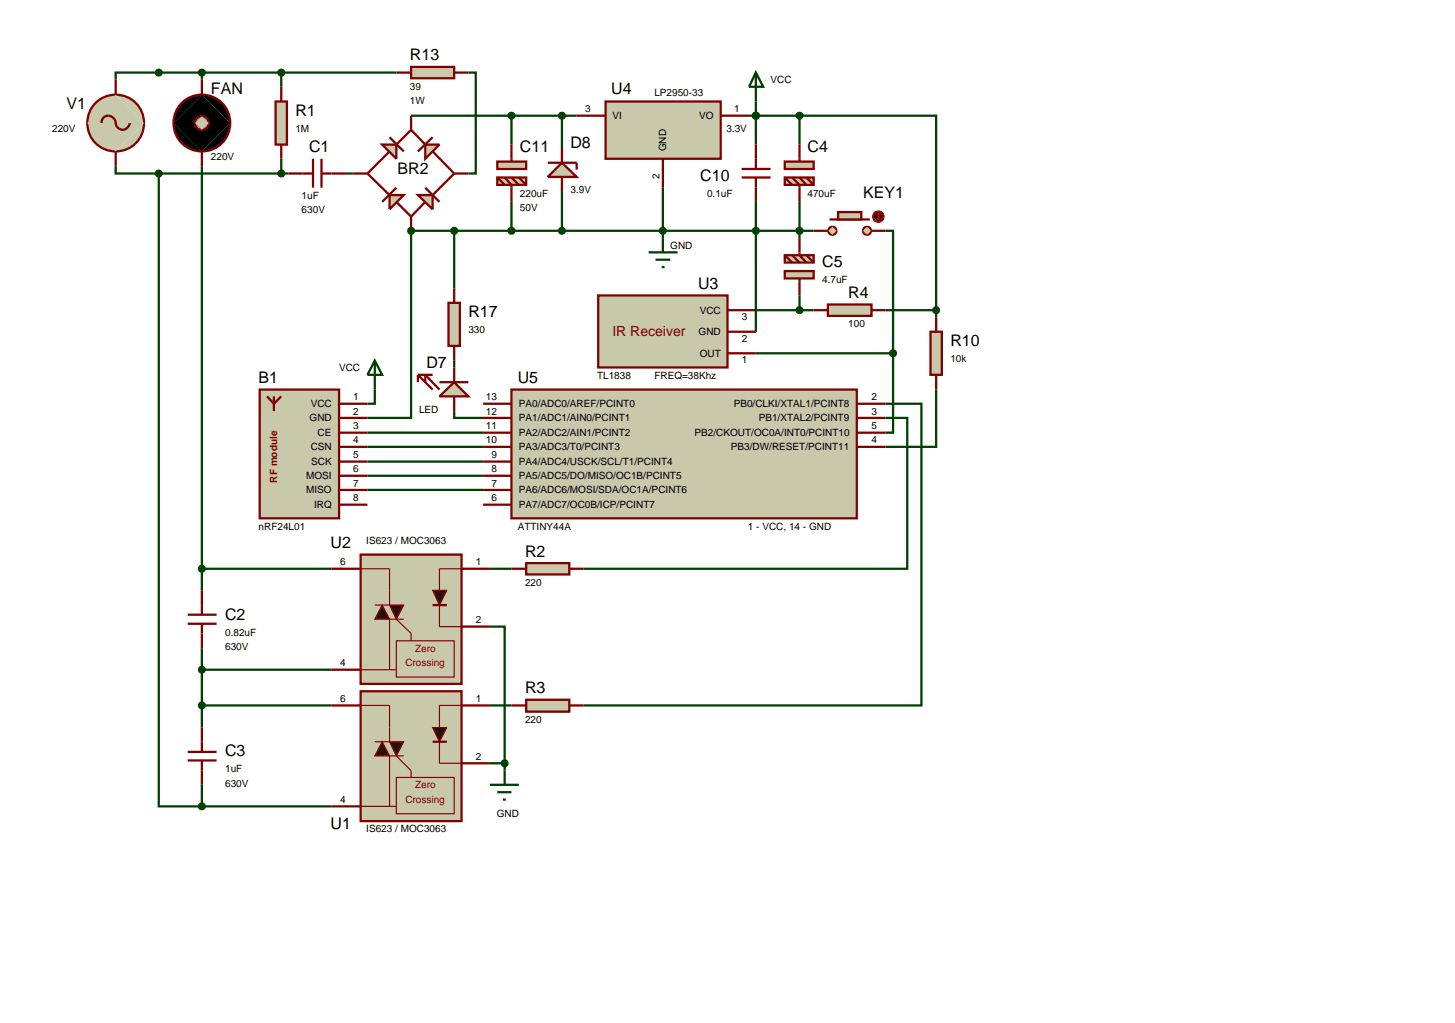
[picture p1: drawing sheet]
<svg xmlns="http://www.w3.org/2000/svg" width="257mm" height="180mm" viewBox="0 0 257 180" stroke-linecap="round" stroke-linejoin="round" font-family="sans-serif">
<g fill="none" stroke="#004000" stroke-width=".4">
<path d="M35.6 12.8v1.2M49.6 12.8v2.5M69.9 12.8h-49.5v1.2M82.6 12.8h1.3v17.8h-1.3M133.3 17.9v7.6M20.4 29.3v1.3h7.6M28 30.6v111.6h7.6M28 30.6h22.9M35.6 29.3v74.8M49.6 28v2.6M61 30.6h1.3M72.5 20.4h29.2"/>
<path d="M90.2 20.4v5.1M90.2 35.6v5.1M99.1 20.4v5.7M99.1 33.7v7M116.9 33.1v8.9M132.1 20.4h8.9M133.3 35.6v22.9M141 20.4h24.1v34.3M141 20.4v5.1M141 35.6v6.4M80.1 40.7v10.2M133.3 54.7h10.2"/>
<path d="M141 52.1v2.6M143.5 40.7h-71v33h-7.7M156.2 40.7h1.3v21.6M156.2 54.7h8.9M165.1 54.7v1.3M64.8 76.3h20.4M64.8 78.8h20.4M66.1 68.7v2.5h-1.3M80.1 72.5v1.2h5.1M80.1 63.6v1.2M133.3 62.3h24.2M156.2 73.7h3.8v26.6h-57.1"/>
<path d="M156.2 71.2h6.3v53.2h-59.6M157.5 62.3v14h-1.3M165.1 68.7v10.1h-8.9M64.8 81.4h20.4M64.8 83.9h20.4M64.8 86.4h20.4M35.6 114.3v14M35.6 100.3h22.9M35.6 118.1h22.9M86.4 110.5h2.6v24.1M86.4 100.3h3.8M35.6 138.4v3.8"/>
<path d="M35.6 124.4h22.9M86.4 124.4h3.8M86.4 134.6h2.6M89 134.6v1.3M35.6 142.2h22.9"/>
</g>
<path d="M90.2 68.7h60.9v22.7h-60.9z" fill="#c8c8aa" stroke="#800000" stroke-width=".4"/>
<path d="M85.2 71.2h5M85.2 73.7h5M85.2 78.8h5M85.2 76.3h5M151.1 71.2h5.1M151.1 73.7h5.1M151.1 78.8h5.1M151.1 76.3h5.1M85.2 89h5M85.2 86.4h5M85.2 83.9h5M85.2 81.4h5" fill="none" stroke="#800000" stroke-width=".4"/>
<path d="M45.8 68.7h14v22.7h-14z" fill="#c8c8aa" stroke="#800000" stroke-width=".4"/>
<path d="M47.1 69.9l1.2 1.3 1.3-1.3M48.3 69.9v2.6M59.8 73.7h5M59.8 76.3h5M59.8 78.8h5M59.8 71.2h5M59.8 81.4h5M59.8 83.9h5M59.8 86.4h5M59.8 89h5" fill="none" stroke="#800000" stroke-width=".4"/>
<path d="M66.1 63.6l1.3 2.5h-2.6zM66.1 63.6v5.1" fill="none" stroke="#004000" stroke-width=".4"/>
<path d="M164.1 58.5h2v7.6h-2z" fill="#c8c8aa" stroke="#800000" stroke-width=".4"/>
<path d="M165.1 56v2.5M165.1 66.1v2.6" fill="none" stroke="#800000" stroke-width=".4"/>
<path d="M106.8 17.9h20.3v10.1h-20.3z" fill="#c8c8aa" stroke="#800000" stroke-width=".4"/>
<path d="M101.7 20.4h5.1M116.9 28v5.1M127.1 20.4h5" fill="none" stroke="#800000" stroke-width=".4"/>
<path d="M99.1 28.7l2.6 2.5h-5.1z" fill="#c8c8aa" stroke="#800000" stroke-width=".4"/>
<path d="M96.6 28.7h5.1v1.2M99.1 26.1v2.6M99.1 31.2v2.5" fill="none" stroke="#800000" stroke-width=".4"/>
<path d="M116.5 40.4l.4-.2-.5 .5zM116.9 40.2l.3 .1 .2 .4zM117.4 40.7l-.1 .3-.4 .2zM116.4 40.7l.5 .5-.4-.2z" fill="#004000" stroke="#004000" stroke-width=".4"/>
<path d="M116.4 40.7l.5-.5 .5 .5-.5 .5z" fill="#004000"/>
<path d="M130.8 31.3h5.1M130.8 29.8h5.1M133.3 25.5v4.3M133.3 31.3v4.3" fill="none" stroke="#800000" stroke-width=".4"/>
<path d="M133.3 12.8l1.3 2.5h-2.5zM133.3 12.8v5.1" fill="none" stroke="#004000" stroke-width=".4"/>
<path d="M133 20l.3-.1-.5 .5zM133.3 19.9l.3 .1 .2 .4zM133.3 20.9l.5-.5-.2 .4zM132.8 20.4l.5 .5-.4-.2z" fill="#004000" stroke="#004000" stroke-width=".4"/>
<path d="M133.3 19.9l.5 .5-.5 .5-.5-.5z" fill="#004000"/>
<path d="M75 25.5h2.5l-2.5 2.5z" fill="#c8c8aa" stroke="#800000" stroke-width=".4"/>
<path d="M68.7 24.2l2.5 2.5M68.7 26.7l-3.9 3.9 3.9 3.8M69.9 33.1l-2.5 2.5M69.9 35.6l2.6 2.6 2.5-2.6M69.9 25.5l2.6-2.6 2.5 2.6M75 33.1l2.5 2.5M76.3 24.2l-2.6 2.5M76.3 26.7l3.8 3.9-3.8 3.8" fill="none" stroke="#800000" stroke-width=".4"/>
<g fill="#c8c8aa" stroke="#800000" stroke-width=".4">
<path d="M67.4 25.5h2.5v2.5z"/>
<path d="M68.7 34.4h2.5l-2.5 2.5z"/>
<path d="M73.7 34.4h2.6v2.5z"/>
</g>
<path d="M62.3 30.6h2.5M72.5 20.4v2.5M72.5 38.2v2.5M80.1 30.6h2.5" fill="none" stroke="#800000" stroke-width=".4"/>
<g fill="#c8c8aa" stroke="#800000" stroke-width=".4">
<path d="M87.7 28.5h5.1v1.3h-5.1z"/>
<path d="M87.7 31.3h5.1v1.3h-5.1z"/>
</g>
<path d="M87.7 31.3l1.3 1.3M89 31.3l1.2 1.3v3M90.2 25.5v3M90.2 31.3l1.3 1.3M91.5 31.3l1.3 1.3" fill="none" stroke="#800000" stroke-width=".4"/>
<path d="M98.8 20l.3-.1-.5 .5zM99.1 19.9l.3 .1 .2 .4zM99.1 20.9l.5-.5-.2 .4zM98.6 20.4l.5 .5-.3-.1z" fill="#004000" stroke="#004000" stroke-width=".4"/>
<path d="M99.1 19.9l.5 .5-.5 .5-.5-.5z" fill="#004000"/>
<path d="M98.7 40.4l.4-.2-.5 .5zM99.1 40.2l.3 .1 .2 .4zM99.1 41.2l.5-.5-.2 .4zM98.6 40.7l.5 .5-.3-.1z" fill="#004000" stroke="#004000" stroke-width=".4"/>
<path d="M98.6 40.7l.5-.5 .5 .5-.5 .5z" fill="#004000"/>
<path d="M89.9 20l.3-.1-.5 .5zM90.2 19.9l.4 .2 .1 .3zM90.7 20.4l-.1 .3-.4 .2zM89.7 20.4l.5 .5-.4-.2z" fill="#004000" stroke="#004000" stroke-width=".4"/>
<path d="M90.2 19.9l.5 .5-.5 .5-.5-.5z" fill="#004000"/>
<path d="M89.8 40.4l.4-.2-.5 .5zM90.2 40.2l.3 .1 .2 .4zM90.7 40.7l-.1 .3-.4 .2zM89.7 40.7l.5 .5-.4-.2z" fill="#004000" stroke="#004000" stroke-width=".4"/>
<path d="M89.7 40.7l.5-.5 .5 .5-.5 .5z" fill="#004000"/>
<path d="M72.5 11.8h7.6v2h-7.6z" fill="#c8c8aa" stroke="#800000" stroke-width=".4"/>
<path d="M69.9 12.8h2.6M80.1 12.8h2.5" fill="none" stroke="#800000" stroke-width=".4"/>
<path d="M133 20l.3-.1-.5 .5zM133.3 19.9l.3 .1 .2 .4zM133.3 20.9l.5-.5-.2 .4zM132.8 20.4l.5 .5-.4-.2z" fill="#004000" stroke="#004000" stroke-width=".4"/>
<path d="M133.3 19.9l.5 .5-.5 .5-.5-.5z" fill="#004000"/>
<path d="M114.4 44.5h5.1M115.6 45.8h2.6M116.7 47.1h.5M116.9 42v2.5" fill="none" stroke="#004000" stroke-width=".4"/>
<path d="M77.5 69.9l2.6-2.5 2.5 2.5z" fill="#c8c8aa" stroke="#800000" stroke-width=".4"/>
<path d="M73.7 66.1l2.6 2.6M73.7 66.1v1.3M73.7 66.1h2.6M75 67.4v-1.3l2.5 2.6M77.5 67.4h5.1M80.1 64.8v2.6M80.1 69.9v2.6" fill="none" stroke="#800000" stroke-width=".4"/>
<path d="M79.1 53.4h2v7.6h-2z" fill="#c8c8aa" stroke="#800000" stroke-width=".4"/>
<path d="M50.9 30.6h4.3M55.2 28v5.1M56.7 28v5.1M56.7 30.6h4.3M80.1 50.9v2.5M80.1 61v2.6" fill="none" stroke="#800000" stroke-width=".4"/>
<path d="M16.6 18.5a5 5 0 0 1 3.8-1.8l-5 5a5 5 0 0 1 1.2-3.2zM20.4 16.7a5 5 0 0 1 5 5zM25.4 21.7a5 5 0 0 1-5 5zM15.4 21.7l5 5a5 5 0 0 1-5-5z" fill="#c8c8aa" stroke="#800000" stroke-width=".4"/>
<path d="M20.4 16.7l5 5-5 5-5-5z" fill="#c8c8aa"/>
<path d="M20.4 14v2.6M17.9 21.7a1.25 1.25 0 0 1 1.3-1.3 1.25 1.25 0 0 1 1.2 1.3 1.25 1.25 0 0 0 1.2 1.2 1.25 1.25 0 0 0 1.3-1.2M20.4 26.7v2.6" fill="none" stroke="#800000" stroke-width=".4"/>
<path d="M48.6 17.9h2v7.6h-2z" fill="#c8c8aa" stroke="#800000" stroke-width=".4"/>
<path d="M49.6 15.3v2.6M49.6 25.5v2.5" fill="none" stroke="#800000" stroke-width=".4"/>
<path d="M72.1 40.4l.4-.2-.5 .5zM72.5 40.2l.4 .2 .1 .3zM72.5 41.2l.5-.5-.1 .3zM72 40.7l.5 .5-.3-.1z" fill="#004000" stroke="#004000" stroke-width=".4"/>
<path d="M72 40.7l.5-.5 .5 .5-.5 .5z" fill="#004000"/>
<path d="M79.7 40.4l.4-.2-.5 .5zM80.1 40.2l.3 .1 .2 .4zM80.1 41.2l.5-.5-.2 .4zM79.6 40.7l.5 .5-.4-.2z" fill="#004000" stroke="#004000" stroke-width=".4"/>
<path d="M79.6 40.7l.5-.5 .5 .5-.5 .5z" fill="#004000"/>
<path d="M31.8 18.5a5 5 0 0 1 3.8-1.8l-5 5a5 5 0 0 1 1.2-3.2zM35.6 16.7a5 5 0 0 1 5 5zM35.6 26.7l5-5a5 5 0 0 1-5 5zM30.6 21.7l5 5a5 5 0 0 1-5-5z" fill="#000" stroke="#800000" stroke-width=".4"/>
<path d="M30.6 21.7l5-5 5 5-5 5z" fill="#000"/>
<path d="M34.9 20.7l.7-.2-1.2 1.2 .1-.4zM35.6 20.5a1.16 1.16 0 0 1 1.2 1.2zM35.6 22.9l1.2-1.2a1.16 1.16 0 0 1-1.2 1.2zM34.4 21.7l1.2 1.2a1.16 1.16 0 0 1-1.2-1.2z" fill="#c8c8aa" stroke="#800000" stroke-width=".4"/>
<path d="M35.6 20.5l1.2 1.2-1.2 1.2-1.2-1.2z" fill="#c8c8aa"/>
<path d="M35.6 14v2.6M35.6 26.7v2.6" fill="none" stroke="#800000" stroke-width=".4"/>
<path d="M35.2 12.5l.4-.2-.5 .5zM35.6 12.3l.3 .1 .2 .4zM35.6 13.3l.5-.5-.1 .3zM35.1 12.8l.5 .5-.4-.2z" fill="#004000" stroke="#004000" stroke-width=".4"/>
<path d="M35.1 12.8l.5-.5 .5 .5-.5 .5z" fill="#004000"/>
<path d="M27.6 12.5l.4-.2-.5 .5zM28 12.3l.4 .2 .1 .3zM28.5 12.8l-.1 .3-.4 .2zM27.5 12.8l.5 .5-.4-.2z" fill="#004000" stroke="#004000" stroke-width=".4"/>
<path d="M27.5 12.8l.5-.5 .5 .5-.5 .5z" fill="#004000"/>
<path d="M27.6 30.3l.4-.2-.5 .5zM28 30.1l.4 .2 .1 .3zM28 31.1l.5-.5-.1 .3zM27.5 30.6l.5 .5-.4-.2z" fill="#004000" stroke="#004000" stroke-width=".4"/>
<path d="M27.5 30.6l.5-.5 .5 .5-.5 .5z" fill="#004000"/>
<path d="M33.1 108.4h5.1M33.1 110h5.1M35.6 104.1v4.3M35.6 110v4.3M33.1 132.6h5.1M33.1 134.1h5.1M35.6 128.3v4.3M35.6 134.1v4.3" fill="none" stroke="#800000" stroke-width=".4"/>
<path d="M86.4 138.4h5.1M87.7 139.7h2.5M89 135.9v2.5M88.7 141h.5" fill="none" stroke="#004000" stroke-width=".4"/>
<path d="M63.6 97.8h17.8v22.8h-17.8z" fill="#c8c8aa" stroke="#800000" stroke-width=".4"/>
<path d="M69.9 113h10.2v6.4h-10.2z" fill="#c8c8aa" stroke="#800000" stroke-width=".2"/>
<path d="M76.3 104.1h2.5l-1.3 2.6z" fill="#400000" stroke="#800000" stroke-width=".2"/>
<path d="M76.3 106.7h2.5" fill="none" stroke="#800000" stroke-width=".4"/>
<g fill="#400000" stroke="#800000" stroke-width=".2">
<path d="M67.4 106.7l1.3 2.5h-2.6z"/>
<path d="M68.7 106.7h2.5l-1.3 2.5z"/>
</g>
<path d="M63.6 100.3h5.1v6.4h-2.6M63.6 118.1h6.3M69.9 109.2l2.6 2.5v1.3M71.2 109.2h-2.5v8.9M77.5 106.7v3.8h3.9M81.4 100.3h-3.9v3.8" fill="none" stroke="#800000" stroke-width=".2"/>
<path d="M58.5 100.3h5.1M58.5 118.1h5.1M81.4 100.3h5M81.4 110.5h5" fill="none" stroke="#800000" stroke-width=".4"/>
<path d="M35.2 100l.4-.2-.5 .5zM35.6 99.8l.4 .2 .1 .3zM35.6 100.8l.5-.5-.2 .4zM35.1 100.3l.5 .5-.3-.1z" fill="#004000" stroke="#004000" stroke-width=".4"/>
<path d="M35.6 99.8l.5 .5-.5 .5-.5-.5z" fill="#004000"/>
<path d="M35.3 117.7l.3-.1-.5 .5zM35.6 117.6l.4 .2 .1 .3zM35.6 118.6l.5-.5-.2 .4zM35.1 118.1l.5 .5-.4-.2z" fill="#004000" stroke="#004000" stroke-width=".4"/>
<path d="M35.6 117.6l.5 .5-.5 .5-.5-.5z" fill="#004000"/>
<path d="M92.8 99.3h7.6v2h-7.6z" fill="#c8c8aa" stroke="#800000" stroke-width=".4"/>
<path d="M90.2 100.3h2.6M100.4 100.3h2.5" fill="none" stroke="#800000" stroke-width=".4"/>
<path d="M63.6 121.9h17.8v22.9h-17.8z" fill="#c8c8aa" stroke="#800000" stroke-width=".4"/>
<path d="M69.9 137.1h10.2v6.4h-10.2z" fill="#c8c8aa" stroke="#800000" stroke-width=".2"/>
<path d="M76.3 128.3h2.5l-1.3 2.5z" fill="#400000" stroke="#800000" stroke-width=".2"/>
<path d="M76.3 130.8h2.5" fill="none" stroke="#800000" stroke-width=".4"/>
<g fill="#400000" stroke="#800000" stroke-width=".2">
<path d="M67.4 130.8l1.3 2.5h-2.6z"/>
<path d="M68.7 130.8h2.5l-1.3 2.5z"/>
</g>
<path d="M63.6 124.4h5.1v6.4h-2.6M69.9 133.3l2.6 2.6v1.2M71.2 133.3h-2.5v8.9M77.5 130.8v3.8h3.9M81.4 124.4h-3.9v3.9M63.6 142.2h6.3" fill="none" stroke="#800000" stroke-width=".2"/>
<path d="M58.5 124.4h5.1M81.4 124.4h5M81.4 134.6h5M58.5 142.2h5.1" fill="none" stroke="#800000" stroke-width=".4"/>
<path d="M35.3 141.8l.3-.1-.5 .5zM35.6 141.7l.4 .2 .1 .3zM35.6 142.7l.5-.5-.2 .4zM35.1 142.2l.5 .5-.4-.2z" fill="#004000" stroke="#004000" stroke-width=".4"/>
<path d="M35.6 141.7l.5 .5-.5 .5-.5-.5z" fill="#004000"/>
<path d="M35.2 124.1l.4-.2-.5 .5zM35.6 123.9l.4 .2 .1 .3zM35.6 124.9l.5-.5-.2 .4zM35.1 124.4l.5 .5-.4-.2z" fill="#004000" stroke="#004000" stroke-width=".4"/>
<path d="M35.1 124.4l.5-.5 .5 .5-.5 .5z" fill="#004000"/>
<path d="M92.8 123.4h7.6v2.1h-7.6z" fill="#c8c8aa" stroke="#800000" stroke-width=".4"/>
<path d="M90.2 124.4h2.6M100.4 124.4h2.5" fill="none" stroke="#800000" stroke-width=".4"/>
<path d="M88.7 134.2l.3-.1-.5 .5zM89 134.1l.3 .1 .2 .4zM89 135.1l.5-.5-.1 .3zM88.5 134.6l.5 .5-.4-.2z" fill="#004000" stroke="#004000" stroke-width=".4"/>
<path d="M88.5 134.6l.5-.5 .5 .5-.5 .5z" fill="#004000"/>
<path d="M49.2 12.5l.4-.2-.5 .5zM49.6 12.3l.3 .1 .2 .4zM49.6 13.3l.5-.5-.1 .3zM49.1 12.8l.5 .5-.4-.2z" fill="#004000" stroke="#004000" stroke-width=".4"/>
<path d="M49.1 12.8l.5-.5 .5 .5-.5 .5z" fill="#004000"/>
<path d="M49.2 30.3l.4-.2-.5 .5zM49.6 30.1l.3 .1 .2 .4zM49.6 31.1l.5-.5-.2 .4zM49.1 30.6l.5 .5-.4-.2z" fill="#004000" stroke="#004000" stroke-width=".4"/>
<path d="M49.1 30.6l.5-.5 .5 .5-.5 .5z" fill="#004000"/>
<g fill="#c8c8aa" stroke="#800000" stroke-width=".4">
<path d="M152.4 40.2l.5-.2-.7 .7zM152.9 40a.68 .68 0 0 1 .7 .7zM152.9 41.4l.7-.7a.68 .68 0 0 1-.7 .7zM152.2 40.7l.7 .7a.68 .68 0 0 1-.7-.7z"/>
<path d="M146.3 40.2l.5-.2-.7 .7zM146.8 40a.68 .68 0 0 1 .7 .7zM147.5 40.7a.68 .68 0 0 1-.7 .7zM146.1 40.7l.7 .7a.68 .68 0 0 1-.7-.7z"/>
</g>
<g fill="#c8c8aa">
<path d="M152.9 40l.7 .7-.7 .7-.7-.7z"/>
<path d="M146.1 40.7l.7-.7 .7 .7-.7 .7z"/>
</g>
<path d="M146.3 38.7h7.1" fill="none" stroke="#800000" stroke-width=".4"/>
<path d="M147.8 37.4h4.1v1.3h-4.1z" fill="#c8c8aa" stroke="#800000" stroke-width=".4"/>
<path d="M143.5 40.7h2.5M153.7 40.7h2.5" fill="none" stroke="#800000" stroke-width=".4"/>
<path d="M154.2 37.5l.7-.3-1 1zM154.9 37.2a.94 .94 0 0 1 1 1zM155.9 38.2a.94 .94 0 0 1-1 1zM153.9 38.2l1 1a.94 .94 0 0 1-1-1z" fill="#400000" stroke="#f00" stroke-width=".2"/>
<path d="M153.9 38.2l1-1 1 1-1 1z" fill="#400000"/>
<path d="M154.7 38.4l.2 .3M154.9 37.7v1M154.9 37.7l-.2 .2M154.9 37.7l.3 .2M155.2 38.4l-.3 .3" fill="none" stroke="#f00" stroke-width=".2"/>
<path d="M133 40.3l.3-.1-.5 .5zM133.3 40.2l.3 .1 .2 .4zM133.3 41.2l.5-.5-.2 .4zM132.8 40.7l.5 .5-.4-.2z" fill="#004000" stroke="#004000" stroke-width=".4"/>
<path d="M132.8 40.7l.5-.5 .5 .5-.5 .5z" fill="#004000"/>
<path d="M105.5 52.1h22.8v12.7h-22.8z" fill="#c8c8aa" stroke="#800000" stroke-width=".4"/>
<path d="M128.3 54.7h5M128.3 58.5h5M128.3 62.3h5" fill="none" stroke="#800000" stroke-width=".4"/>
<path d="M157.1 62l.4-.2-.5 .5zM157.5 61.8l.3 .1 .2 .4zM158 62.3l-.1 .3-.4 .2zM157 62.3l.5 .5-.3-.1z" fill="#004000" stroke="#004000" stroke-width=".4"/>
<path d="M157 62.3l.5-.5 .5 .5-.5 .5z" fill="#004000"/>
<path d="M146 53.7h7.7v2h-7.7z" fill="#c8c8aa" stroke="#800000" stroke-width=".4"/>
<path d="M143.5 54.7h2.5M153.7 54.7h2.5" fill="none" stroke="#800000" stroke-width=".4"/>
<path d="M164.7 54.4l.4-.2-.5 .5zM165.1 54.2l.3 .1 .2 .4zM165.6 54.7l-.1 .3-.4 .2zM164.6 54.7l.5 .5-.4-.2z" fill="#004000" stroke="#004000" stroke-width=".4"/>
<path d="M164.6 54.7l.5-.5 .5 .5-.5 .5z" fill="#004000"/>
<g fill="#c8c8aa" stroke="#800000" stroke-width=".4">
<path d="M138.4 28.5h5.1v1.3h-5.1z"/>
<path d="M138.4 31.3h5.1v1.3h-5.1z"/>
</g>
<path d="M138.4 31.3l1.3 1.3M139.7 31.3l1.3 1.3v3M141 25.5v3M141 31.3l1.2 1.3M142.2 31.3l1.3 1.3" fill="none" stroke="#800000" stroke-width=".4"/>
<path d="M140.7 20l.3-.1-.5 .5zM141 19.9l.4 .2 .1 .3zM141.5 20.4l-.1 .3-.4 .2zM140.5 20.4l.5 .5-.3-.1z" fill="#004000" stroke="#004000" stroke-width=".4"/>
<path d="M141 19.9l.5 .5-.5 .5-.5-.5z" fill="#004000"/>
<g fill="#c8c8aa" stroke="#800000" stroke-width=".4">
<path d="M138.4 47.8h5.1v1.3h-5.1z"/>
<path d="M138.4 45h5.1v1.3h-5.1z"/>
</g>
<path d="M138.4 45l1.3 1.3M139.7 45l1.3 1.3M141 42v3l1.2 1.3M141 49.1v3M142.2 45l1.3 1.3" fill="none" stroke="#800000" stroke-width=".4"/>
<path d="M140.6 54.4l.4-.2-.5 .5zM141 54.2l.4 .2 .1 .3zM141.5 54.7l-.1 .3-.4 .2zM140.5 54.7l.5 .5-.4-.2z" fill="#004000" stroke="#004000" stroke-width=".4"/>
<path d="M140.5 54.7l.5-.5 .5 .5-.5 .5z" fill="#004000"/>
<path d="M140.7 40.3l.3-.1-.5 .5zM141 40.2l.4 .2 .1 .3zM141.5 40.7l-.1 .3-.4 .2zM140.5 40.7l.5 .5-.4-.2z" fill="#004000" stroke="#004000" stroke-width=".4"/>
<path d="M140.5 40.7l.5-.5 .5 .5-.5 .5z" fill="#004000"/>
<g font-size="2.8">
<text x="72.3" y="10.7">R13</text>
<text x="37.2" y="16.6">FAN</text>
<text x="107.8" y="16.6">U4</text>
<text x="11.7" y="19.2">V1</text>
<text x="52.1" y="20.5">R1</text>
<text x="54.5" y="26.9">C1</text>
<text x="91.7" y="26.8">C11</text>
<text x="100.6" y="26.2">D8</text>
<text x="142.4" y="26.8">C4</text>
<text x="70.1" y="30.7">BR2</text>
<text x="123.5" y="31.9">C10</text>
<text x="152.2" y="35">KEY1</text>
<text x="145" y="47.1">C5</text>
<text x="123.1" y="51">U3</text>
<text x="149.6" y="52.6">R4</text>
<text x="82.6" y="56">R17</text>
<text x="75.2" y="64.9">D7</text>
<text x="167.6" y="61.1">R10</text>
<text x="45.6" y="67.6">B1</text>
<text x="91.3" y="67.6">U5</text>
<text x="58.3" y="96.7">U2</text>
<text x="92.6" y="98.2">R2</text>
<text x="39.7" y="109.3">C2</text>
<text x="92.6" y="122.3">R3</text>
<text x="39.7" y="133.4">C3</text>
<text x="58.3" y="146.2">U1</text>
</g>
<text font-size="2.5" fill="#800000" x="108" y="59.2">IR Receiver</text>
<g font-size="1.8">
<text x="72.3" y="15.8">39</text>
<text x="115.4" y="16.9">LP2950-33</text>
<text x="135.9" y="14.6">VCC</text>
<text x="9.2" y="23.3">220V</text>
<text x="52.1" y="23.3">1M</text>
<text x="72.3" y="18.3">1W</text>
<text x="103.2" y="19.8">3</text>
<text x="108" y="21">VI</text>
<text x="123.3" y="21">VO</text>
<text x="128.1" y="23.3">3.3V</text>
<text x="129.5" y="19.8">1</text>
<text x="37.2" y="28.3">220V</text>
<text x="117.5" y="26.7" transform="rotate(-90 117.5 26.7)">GND</text>
<text x="53.2" y="35.1">1uF</text>
<text x="91.7" y="34.7">220uF</text>
<text x="100.6" y="34.1">3.9V</text>
<text x="116.3" y="31.6" transform="rotate(-90 116.3 31.6)">2</text>
<text x="124.7" y="34.7">0.1uF</text>
<text x="142.4" y="34.7">470uF</text>
<text x="53.2" y="37.6">630V</text>
<text x="91.7" y="37.2">50V</text>
<text x="118.2" y="43.9">GND</text>
<text x="145" y="49.9">4.7uF</text>
<text x="82.6" y="58.8">330</text>
<text x="123.2" y="59.1">GND</text>
<text x="123.4" y="55.3">VCC</text>
<text x="130.8" y="56.5">3</text>
<text x="149.6" y="57.7">100</text>
<text x="59.8" y="65.4">VCC</text>
<text x="123.4" y="62.9">OUT</text>
<text x="130.8" y="60.3">2</text>
<text x="130.8" y="64.1">1</text>
<text x="167.6" y="63.9">10k</text>
<text x="54.8" y="71.8">VCC</text>
<text x="62.3" y="70.6">1</text>
<text x="85.7" y="70.6">13</text>
<text x="91.5" y="71.8">PA0/ADC0/AREF/PCINT0</text>
<text x="105.3" y="66.9">TL1838</text>
<text x="115.4" y="66.9">FREQ=38Khz</text>
<text x="129.4" y="71.8">PB0/CLKI/XTAL1/PCINT8</text>
<text x="153.7" y="70.6">2</text>
<text x="54.6" y="74.3">GND</text>
<text x="56" y="76.9">CE</text>
<text x="62.3" y="73.1">2</text>
<text x="62.3" y="75.7">3</text>
<text x="73.9" y="72.8">LED</text>
<text x="85.7" y="75.7">11</text>
<text x="85.7" y="73.1">12</text>
<text x="91.5" y="76.9">PA2/ADC2/AIN1/PCINT2</text>
<text x="91.5" y="74.3">PA1/ADC1/AIN0/PCINT1</text>
<text x="122.5" y="76.9">PB2/CKOUT/OC0A/INT0/PCINT10</text>
<text x="133.8" y="74.3">PB1/XTAL2/PCINT9</text>
<text x="153.7" y="73.1">3</text>
<text x="153.7" y="75.7">5</text>
<text x="54.8" y="79.4">CSN</text>
<text x="54.9" y="82">SCK</text>
<text x="62.3" y="78.2">4</text>
<text x="62.3" y="80.8">5</text>
<text x="62.3" y="83.3">6</text>
<text x="85.7" y="78.2">10</text>
<text x="86.7" y="83.3">8</text>
<text x="86.7" y="80.8">9</text>
<text x="91.5" y="82">PA4/ADC4/USCK/SCL/T1/PCINT4</text>
<text x="91.5" y="79.4">PA3/ADC3/T0/PCINT3</text>
<text x="128.9" y="79.4">PB3/DW/RESET/PCINT11</text>
<text x="153.7" y="78.2">4</text>
<text x="54" y="84.5">MOSI</text>
<text x="54" y="87">MISO</text>
<text x="55.4" y="89.6">IRQ</text>
<text x="62.3" y="85.8">7</text>
<text x="62.3" y="88.4">8</text>
<text x="86.7" y="88.4">6</text>
<text x="86.7" y="85.8">7</text>
<text x="91.5" y="89.6">PA7/ADC7/OC0B/ICP/PCINT7</text>
<text x="91.5" y="87">PA6/ADC6/MOSI/SDA/OC1A/PCINT6</text>
<text x="91.5" y="84.5">PA5/ADC5/DO/MISO/OC1B/PCINT5</text>
<text x="45.6" y="93.4">nRF24L01</text>
<text x="64.6" y="96">IS623 / MOC3063</text>
<text x="91.3" y="93.4">ATTINY44A</text>
<text x="131.9" y="93.4">1 - VCC, 14 - GND</text>
<text x="60" y="99.7">6</text>
<text x="83.9" y="99.7">1</text>
<text x="92.6" y="103.3">220</text>
<text x="39.7" y="112.1">0.82uF</text>
<text x="83.9" y="109.9">2</text>
<text x="39.7" y="114.6">630V</text>
<text x="60" y="117.5">4</text>
<text x="60" y="123.8">6</text>
<text x="83.9" y="123.8">1</text>
<text x="92.6" y="127.5">220</text>
<text x="39.7" y="136.2">1uF</text>
<text x="83.9" y="134">2</text>
<text x="39.7" y="138.7">630V</text>
<text x="60" y="141.6">4</text>
<text x="64.6" y="146.8">IS623 / MOC3063</text>
<text x="87.6" y="144.1">GND</text>
</g>
<g font-size="1.8" fill="#800000">
<text x="48.9" y="85.1" transform="rotate(-90 48.9 85.1)">RF module</text>
<text x="71.5" y="117.4">Crossing</text>
<text x="73.2" y="114.9">Zero</text>
<text x="71.5" y="141.6">Crossing</text>
<text x="73.2" y="139">Zero</text>
</g>
</svg>
